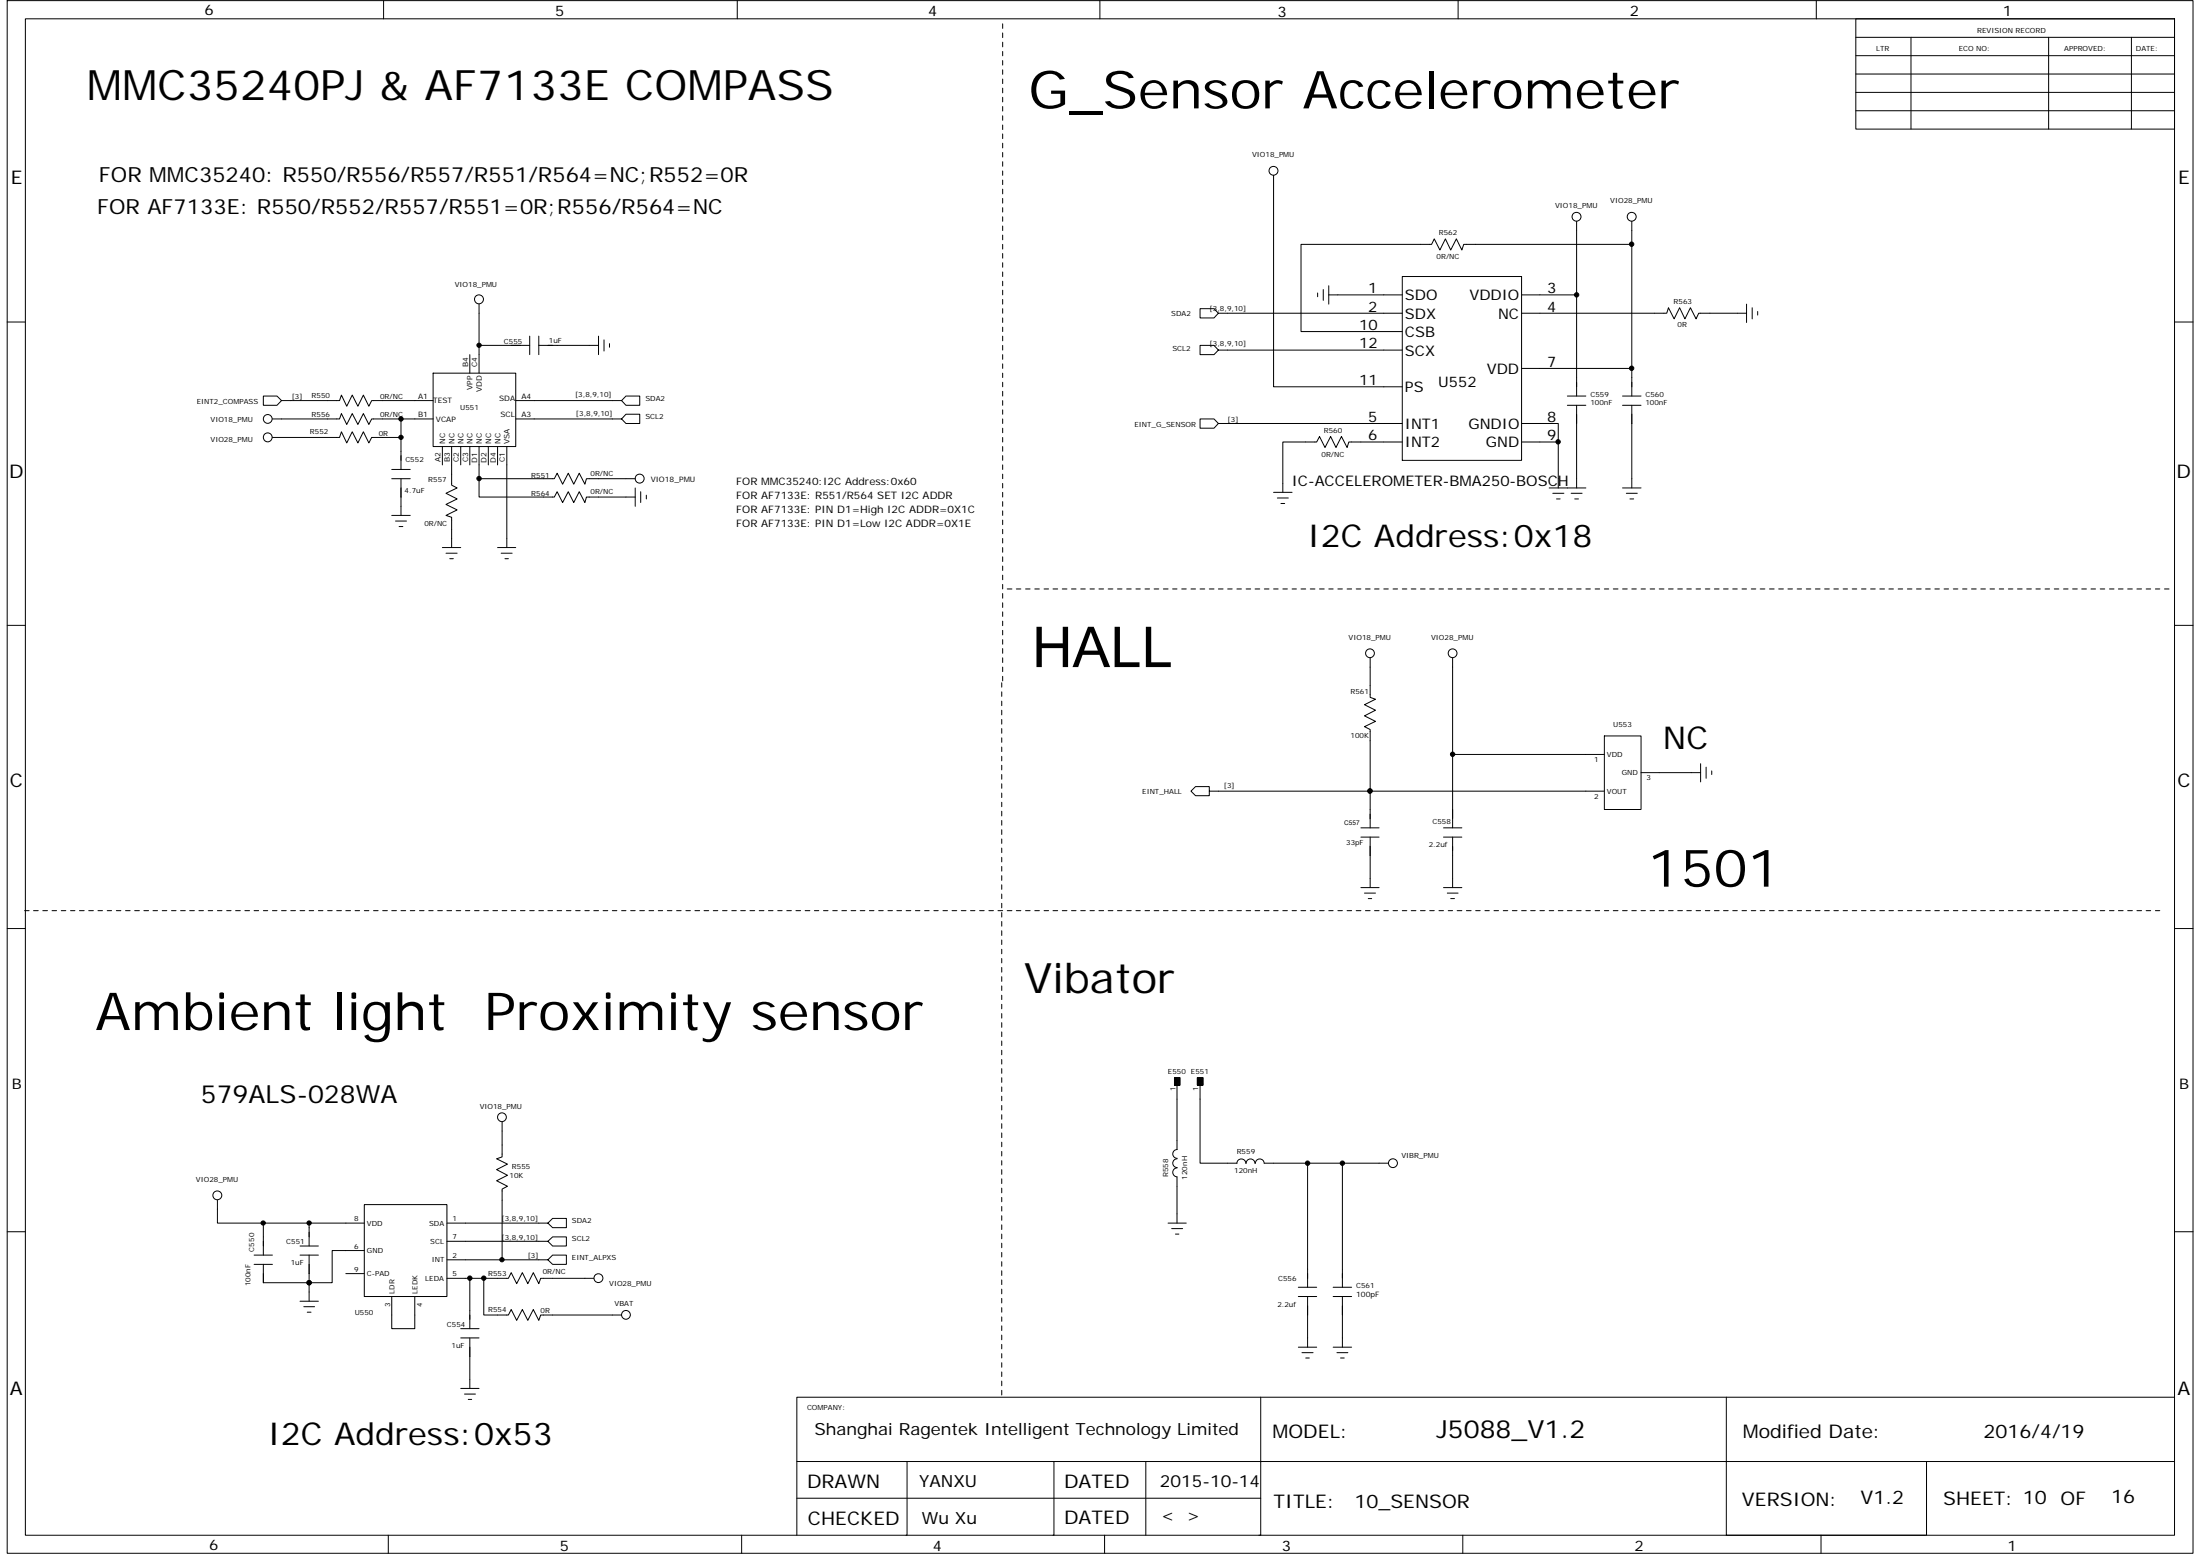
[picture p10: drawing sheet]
<svg xmlns="http://www.w3.org/2000/svg" width="297mm" height="210mm" viewBox="0 0 297 210" stroke-linecap="round" stroke-linejoin="round" font-family="sans-serif">
<g fill="none" stroke="#000" stroke-width=".14">
<path d="M1 .1h295.1v209.5h-295.1zM3.4 2.5h290.2v204.7h-290.2zM51.8 .1v2.4M99.5 .1v2.4M135.4 3.2v.6M135.4 4.4v.7M135.4 5.7v.6M135.4 6.9v.6M135.4 8.2v.6M135.4 9.4v.6M135.4 10.7v.6M135.4 11.9v.6"/>
<path d="M135.4 13.1v.7M135.4 14.4v.6M135.4 15.6v.6M135.4 16.9v.6M135.4 18.1v.6M135.4 19.3v.7M148.5 .1v2.4M196.9 .1v2.4M245.2 .1v2.4M250.6 2.5h43v14.9h-43zM250.6 12.5h43M250.6 14.9h43"/>
<path d="M250.6 10h43M250.6 7.5h43M250.6 5h43M258 5v12.4M276.6 5v12.4M287.8 5v12.4M135.4 20.6v.6M135.4 21.8v.6M135.4 23.1v.6M135.4 24.3v.6M135.4 25.5v.7M135.4 26.8v.6"/>
<path d="M135.4 28v.6M135.4 29.3v.6M135.4 30.5v.6M135.4 31.7v.7M135.4 33v.6M135.4 34.2v.6M135.4 35.5v.6M135.4 36.7v.6M135.4 38v.6M135.4 39.2v.6M172 23.7v28.5h17.3M177.9 39.5v.5"/>
<path d="M178.7 39.1v1.4M179.4 38.6v2.4M179.4 39.8h9.9M189.3 37.3h16.1v24.8h-16.1zM212.9 39.8h-7.5M212.9 29.9v23.5M220.3 29.9v3.1M1 43.5h2.4M36.8 56.5h9l.3-.7 .7 1.5 .8-1.5 .7 1.5 .8-1.5 .7 1.5 .4-.8h8.3M38 54.1l-.6-.7h-1.8v1.3h1.8l.6-.6h7.8l.3-.8 .7 1.5 .8-1.5 .7 1.5 .8-1.5 .7 1.5 .4-.7h8.3M54.1 56.5v2.5h-3.9l-.4 .8-.7-1.5-.8 1.5-.7-1.5-.8 1.5-.7-1.5-.3 .7h-9M54.1 59v4.4"/>
<path d="M58.5 50.4h11.1v9.9h-11.1zM63.4 47.9v2.5M64.7 46.6h6.8M64.7 41v9.4M71.5 45.4v2.5M72.7 46.6h8.1M72.7 45.4v2.5M80.8 45.4v2.5M81.6 45.9v1.5M82.3 46.4v.5M83.9 54.1l.6-.7h1.9v1.3h-1.9l-.6-.6h-14.3M83.9 56.5l.6-.6h1.9v1.2h-1.9l-.6-.6h-14.3"/>
<path d="M135.4 40.4v.6M135.4 41.7v.6M135.4 42.9v.6M135.4 44.2v.5M135.4 45.4v.6M135.4 46.6v.6M135.4 47.9v.6M135.4 49.1v.6M135.4 50.4v.5M135.4 51.6v.6M135.4 52.8v.6M135.4 54.1v.6"/>
<path d="M135.4 55.3v.6M135.4 56.5v.7M135.4 57.8v.6M135.4 59v.6M164.5 57.1l-.6-.6h-1.9v1.3h1.9l.6-.7h24.8M164.5 42.3l-.6-.6h-1.9v1.2h1.9l.6-.6h24.8M164.5 47.2l-.6-.6h-1.9v1.3h1.9l.6-.7h24.8M189.3 44.7h-13.6v-11.7h17.6l.4-.8 .7 1.5 .8-1.5 .7 1.5 .7-1.5 .8 1.5 .2-.7h22.7v16.7M189.3 59.6h-7.2l-.2 .8-.8-1.5-.7 1.5-.7-1.5-.8 1.5-.7-1.5-.4 .7h-4.6v6.8M205.4 57.2l5-.1v2.5h-5M210.4 59.6v6.2M211.6 53.4h2.5"/>
<path d="M211.6 54.7h2.5M212.9 54.7v11.1M219.1 53.4h2.5M219.1 54.7h2.5M220.3 49.7h-14.9M220.3 49.7v3.7M220.3 54.7v11.1M235.8 41v2.5M235.8 42.3h-6.4l-.4 .7-.8-1.5-.7 1.5-.7-1.5-.8 1.5-.7-1.5-.3 .8h-19.6M236.6 41.5v1.5M237.3 42v.5M293.6 43.5h2.5"/>
<path d="M52.9 63.4h2.5M52.9 64.6h2.5M52.9 69.6h2.5M53.4 70.3h1.5M53.9 71.1h.5M54.1 64.6v5M59.7 60.3v2.4M59.7 73.9h2.5M60.2 74.7h1.5M60.7 75.4h.5M61 60.3v5.2l.7 .3-1.5 .8 1.5 .7-1.5 .8 1.5 .7-1.5 .8 .8 .2v4.1M62.2 60.3v2.4"/>
<path d="M63.4 60.3v2.4M64.7 64.6v2.5h10.1l.4-.7 .8 1.4 .7-1.4 .8 1.4 .7-1.4 .8 1.4 .2-.7h6.6M64.7 60.3v4.3h10.1l.4-.7 .8 1.4 .7-1.4 .8 1.4 .7-1.4 .8 1.4 .2-.7h6.6M65.9 60.3v2.4M67.2 73.9h2.4M67.2 60.3v2.4M67.7 74.7h1.4M68.2 75.4h.4M68.4 60.3v13.6M85.8 65.8v2.5M86.5 66.4v1.4M87.3 66.8v.5"/>
<path d="M135.4 60.3v.6M135.4 61.5v.6M135.4 62.7v.7M135.4 64v.6M135.4 65.2v.6M135.4 66.4v.7M135.4 67.7v.6M135.4 68.9v.7M135.4 70.2v.6M135.4 71.4v.6M135.4 72.7v.6M135.4 73.9v.6"/>
<path d="M135.4 75.1v.7M135.4 76.4v.6M135.4 77.6v.6M135.4 78.9v.6M136 79.5h.6M137.2 79.5h.6M138.5 79.5h.6M139.7 79.5h.6M141 79.5h.6M142.2 79.5h.6M143.4 79.5h.7M144.7 79.5h.6"/>
<path d="M145.9 79.5h.6M147.2 79.5h.6M148.4 79.5h.6M149.6 79.5h.7M150.9 79.5h.6M152.1 79.5h.6M153.4 79.5h.6M154.6 79.5h.6M155.8 79.5h.7M157.1 79.5h.6M158.3 79.5h.6M159.6 79.5h.6"/>
<path d="M160.8 79.5h.6M162 79.5h.7M163.3 79.5h.6M164.5 79.5h.6M165.8 79.5h.6M167 79.5h.6M168.3 79.5h.6M169.5 79.5h.6M170.7 79.5h.6M172 66.4h2.5M172 79.5h.6M172.5 67.2h1.4"/>
<path d="M172.9 67.9h.6M173.2 79.5h.6M174.5 79.5h.5M175.7 79.5h.6M176.9 79.5h.6M178.2 79.5h.6M179.4 79.5h.6M180.6 79.5h.6M181.9 79.5h.6M183.1 79.5h.6M184.4 79.5h.6M185.6 79.5h.6"/>
<path d="M186.8 79.5h.6M188.1 79.5h.6M189.3 79.5h.6M190.5 79.5h.7M191.8 79.5h.6M193 79.5h.7M194.3 79.5h.6M195.5 79.5h.6M196.7 79.5h.7M198 79.5h.6M199.2 79.5h.7M200.5 79.5h.6"/>
<path d="M201.7 79.5h.6M203 79.5h.6M204.2 79.5h.6M205.4 79.5h.7M206.7 79.5h.6M207.9 79.5h.6M209.2 79.5h.6M209.2 65.8h4.9M209.7 66.6h1.5M210.2 67.3h.4M210.4 79.5h.6M211.6 79.5h.7"/>
<path d="M212.1 66.6h1.5M212.6 67.3h.5M212.9 79.5h.6M214.1 79.5h.6M215.4 79.5h.6M216.6 79.5h.6M217.8 79.5h.7M219.1 79.5h.6M219.1 65.8h2.5M219.6 66.6h1.5M220.1 67.3h.5M220.3 79.5h.6"/>
<path d="M221.6 79.5h.6M222.8 79.5h.6M224 79.5h.7M225.3 79.5h.6M226.5 79.5h.7M227.7 79.5h.7M229 79.5h.6M230.2 79.5h.7M231.5 79.5h.6M232.7 79.5h.6M234 79.5h.6M235.2 79.5h.6"/>
<path d="M236.4 79.5h.7M237.7 79.5h.6M238.9 79.5h.6M240.2 79.5h.6M241.4 79.5h.6M242.7 79.5h.5M243.9 79.5h.6M245.1 79.5h.6M246.4 79.5h.6M247.6 79.5h.6M248.9 79.5h.5M250.1 79.5h.6"/>
<path d="M251.3 79.5h.6M252.6 79.5h.6M253.8 79.5h.6M255 79.5h.6M256.3 79.5h.6M257.5 79.5h.6M258.8 79.5h.6M260 79.5h.6M261.2 79.5h.6M262.5 79.5h.6M263.7 79.5h.6M265 79.5h.6"/>
<path d="M266.2 79.5h.6M267.4 79.5h.7M268.7 79.5h.6M269.9 79.5h.6M271.2 79.5h.6M272.4 79.5h.6M273.6 79.5h.7M274.9 79.5h.6M276.1 79.5h.6M277.4 79.5h.6M278.6 79.5h.6M279.8 79.5h.7"/>
<path d="M281.1 79.5h.6M282.3 79.5h.6M283.6 79.5h.6M284.8 79.5h.6M286 79.5h.7M287.3 79.5h.6M288.5 79.5h.7M289.8 79.5h.6M291 79.5h.6M292.2 79.5h.7M1 84.4h2.4M135.3 92.1v.6"/>
<path d="M135.3 93.4v.6M135.3 94.6v.6M135.3 95.8v.7M135.3 97.1v.6M135.3 98.3v.7M135.3 99.6v.6M135.4 80.1v.6M135.4 81.3v.7M135.4 82.6v.6M135.4 83.8v.6M135.4 85.1v.6M135.4 86.3v.6"/>
<path d="M135.4 87.5v.7M135.4 88.8v.6M135.4 90v.6M135.4 91.3v.6M185 88.8v5.3l.7 .3-1.5 .7 1.5 .7-1.5 .8 1.5 .7-1.5 .8 .8 .3v13.3M196.1 88.8v22.9M216.6 99.3h5v9.9h-5zM293.6 84.4h2.5M135.3 100.8v.6M135.3 102.1v.6M135.3 103.3v.6M135.3 104.5v.7"/>
<path d="M135.3 105.8v.6M135.3 107v.6M135.3 108.3v.6M135.3 109.5v.6M135.3 110.7v.7M135.3 112v.6M135.3 113.2v.6M135.3 114.4v.7M135.3 115.7v.6M135.3 116.9v.7M135.3 118.2v.6M135.3 119.4v.6"/>
<path d="M183.7 119.8h2.5M183.7 111.7h2.5M183.7 113h2.5M185 113v6.8M194.9 119.8h2.5M194.9 111.7h2.5M194.9 113h2.5M196.1 101.8h20.5M196.1 113v6.8M216.6 106.8h-53.3v-.6h-1.9l-.6 .6 .6 .6h1.9v-.6M221.6 104.3h8M229.6 103.1v2.4"/>
<path d="M230.4 103.5v1.5M231.1 104v.5M1 125.3h2.4M3.3 122.9h.6M4.5 122.9h.7M5.8 122.9h.6M7 122.9h.6M8.3 122.9h.6M9.5 122.9h.6M10.7 122.9h.7M12 122.9h.6M13.2 122.9h.6"/>
<path d="M14.5 122.9h.6M15.7 122.9h.6M17 122.9h.6M18.2 122.9h.6M19.4 122.9h.7M20.7 122.9h.6M21.9 122.9h.6M23.2 122.9h.6M24.4 122.9h.6M25.6 122.9h.6M26.9 122.9h.6M28.1 122.9h.6"/>
<path d="M29.4 122.9h.6M30.6 122.9h.6M31.8 122.9h.6M33.1 122.9h.6M34.3 122.9h.6M35.6 122.9h.5M36.8 122.9h.6M38 122.9h.6M39.3 122.9h.6M40.5 122.9h.6M41.7 122.9h.7M43 122.9h.6"/>
<path d="M44.2 122.9h.6M45.5 122.9h.6M46.7 122.9h.6M47.9 122.9h.7M49.2 122.9h.6M50.4 122.9h.7M51.7 122.9h.6M52.9 122.9h.6M54.1 122.9h.7M55.4 122.9h.6M56.6 122.9h.7M57.9 122.9h.6"/>
<path d="M59.1 122.9h.6M60.3 122.9h.7M61.6 122.9h.6M62.8 122.9h.6M64.1 122.9h.6M65.3 122.9h.6M66.5 122.9h.7M67.8 122.9h.6M69 122.9h.6M70.3 122.9h.6M71.5 122.9h.6M72.7 122.9h.7"/>
<path d="M74 122.9h.6M75.2 122.9h.6M76.5 122.9h.6M77.7 122.9h.6M79 122.9h.6M80.2 122.9h.6M81.4 122.9h.7M82.7 122.9h.6M83.9 122.9h.6M85.2 122.9h.6M86.4 122.9h.6M87.6 122.9h.7"/>
<path d="M88.9 122.9h.6M90.1 122.9h.6M91.4 122.9h.6M92.6 122.9h.6M93.8 122.9h.7M95.1 122.9h.6M96.3 122.9h.6M97.6 122.9h.6M98.8 122.9h.6M100 122.9h.6M101.3 122.9h.6M102.5 122.9h.6"/>
<path d="M103.8 122.9h.6M105 122.9h.6M106.2 122.9h.6M107.5 122.9h.6M108.7 122.9h.6M110 122.9h.6M111.2 122.9h.6M112.4 122.9h.6M113.7 122.9h.6M114.9 122.9h.6M116.1 122.9h.7M117.4 122.9h.6"/>
<path d="M118.6 122.9h.6M119.9 122.9h.6M121.1 122.9h.6M122.3 122.9h.7M123.6 122.9h.6M124.8 122.9h.7M126.1 122.9h.6M127.3 122.9h.6M128.5 122.9h.7M129.8 122.9h.6M131 122.9h.6M132.3 122.9h.6"/>
<path d="M133.5 122.9h.6M134.7 122.9h.7M135.3 120.6v.7M135.3 121.9v.6M135.3 123.1v.7M135.3 124.4v.6M135.3 125.6v.6M135.3 126.9v.6M135.3 128.1v.6M135.3 129.3v.6M135.3 130.6v.6M135.3 131.8v.6"/>
<path d="M135.3 133.1v.6M135.3 134.3v.6M135.3 135.5v.6M135.3 136.8v.6M135.3 138v.6M135.3 139.3v.6M136 122.9h.6M137.2 122.9h.6M138.5 122.9h.6M139.7 122.9h.6M141 122.9h.6M142.2 122.9h.6"/>
<path d="M143.4 122.9h.7M144.7 122.9h.6M145.9 122.9h.6M147.2 122.9h.6M148.4 122.9h.6M149.6 122.9h.7M150.9 122.9h.6M152.1 122.9h.6M153.4 122.9h.6M154.6 122.9h.6M155.8 122.9h.7M157.1 122.9h.6"/>
<path d="M158.3 122.9h.6M159.6 122.9h.6M160.8 122.9h.6M162 122.9h.7M163.3 122.9h.6M164.5 122.9h.6M165.8 122.9h.6M167 122.9h.6M168.3 122.9h.6M169.5 122.9h.6M170.7 122.9h.6M172 122.9h.6"/>
<path d="M173.2 122.9h.6M174.5 122.9h.5M175.7 122.9h.6M176.9 122.9h.6M178.2 122.9h.6M179.4 122.9h.6M180.6 122.9h.6M181.9 122.9h.6M183.1 122.9h.6M184.2 120.5h1.5M184.4 122.9h.6M184.7 121.3h.5"/>
<path d="M185.6 122.9h.6M186.8 122.9h.6M188.1 122.9h.6M189.3 122.9h.6M190.5 122.9h.7M191.8 122.9h.6M193 122.9h.7M194.3 122.9h.6M195.4 120.5h1.5M195.5 122.9h.6M195.9 121.3h.5M196.7 122.9h.7"/>
<path d="M198 122.9h.6M199.2 122.9h.7M200.5 122.9h.6M201.7 122.9h.6M203 122.9h.6M204.2 122.9h.6M205.4 122.9h.7M206.7 122.9h.6M207.9 122.9h.6M209.2 122.9h.6M210.4 122.9h.6M211.6 122.9h.7"/>
<path d="M212.9 122.9h.6M214.1 122.9h.6M215.4 122.9h.6M216.6 122.9h.6M217.8 122.9h.7M219.1 122.9h.6M220.3 122.9h.6M221.6 122.9h.6M222.8 122.9h.6M224 122.9h.7M225.3 122.9h.6M226.5 122.9h.7"/>
<path d="M227.7 122.9h.7M229 122.9h.6M230.2 122.9h.7M231.5 122.9h.6M232.7 122.9h.6M234 122.9h.6M235.2 122.9h.6M236.4 122.9h.7M237.7 122.9h.6M238.9 122.9h.6M240.2 122.9h.6M241.4 122.9h.6"/>
<path d="M242.7 122.9h.5M243.9 122.9h.6M245.1 122.9h.6M246.4 122.9h.6M247.6 122.9h.6M248.9 122.9h.5M250.1 122.9h.6M251.3 122.9h.6M252.6 122.9h.6M253.8 122.9h.6M255 122.9h.6M256.3 122.9h.6"/>
<path d="M257.5 122.9h.6M258.8 122.9h.6M260 122.9h.6M261.2 122.9h.6M262.5 122.9h.6M263.7 122.9h.6M265 122.9h.6M266.2 122.9h.6M267.4 122.9h.7M268.7 122.9h.6M269.9 122.9h.6M271.2 122.9h.6"/>
<path d="M272.4 122.9h.6M273.6 122.9h.7M274.9 122.9h.6M276.1 122.9h.6M277.4 122.9h.6M278.6 122.9h.6M279.8 122.9h.7M281.1 122.9h.6M282.3 122.9h.6M283.6 122.9h.6M284.8 122.9h.6M286 122.9h.7"/>
<path d="M287.3 122.9h.6M288.5 122.9h.7M289.8 122.9h.6M291 122.9h.6M293.6 125.3h2.5M67.8 151.4v4.7l-.7 .3 1.4 .7-1.4 .7 1.4 .8-1.4 .7 1.4 .8-.7 .4v9.5M135.3 140.5v.6M135.3 141.7v.6M135.3 143v.6M135.3 144.2v.6M135.3 145.4v.7M135.3 146.7v.6"/>
<path d="M135.3 147.9v.6M135.3 149.2v.6M135.3 150.4v.6M135.3 151.6v.7M135.3 152.9v.6M135.3 154.1v.6M135.3 155.4v.6M135.3 156.6v.6M135.3 157.8v.7M135.3 159.1v.6M158.6 145.4h.7v1h-.7h.7v-1h-.7v1zM158.6 146.3h.7"/>
<path d="M158.6 146.2h.7M158.6 146.1h.7M158.6 145.9h.7M158.6 145.8h.7M158.6 145.7h.7M158.6 145.6h.7M158.7 145.4v1M158.8 145.4v1M158.9 145.4v9.7M158.9 158.9v6.2M158.9 157.6a.6 .6 0 0 0-.6 .6 .6 .6 0 0 0 .6 .6M158.9 156.4a.59 .59 0 0 0-.6 .6 .59 .59 0 0 0 .6 .6"/>
<path d="M158.9 155.1a.59 .59 0 0 0-.6 .6 .59 .59 0 0 0 .6 .6M159 145.4v1M159.2 145.4v1M161.7 145.4h.7v1h-.7h.7v-1h-.7v1zM161.7 146.3h.7M161.7 146.2h.7M161.7 146.1h.7M161.7 145.9h.7M161.7 145.8h.7M161.7 145.7h.7M161.7 145.6h.7M161.8 145.4v1"/>
<path d="M161.9 145.4v1M162 145.4v11.6h5M162.2 145.4v1M162.3 145.4v1M167 157a.6 .6 0 0 1 .6-.6 .6 .6 0 0 1 .6 .6M168.3 157a.59 .59 0 0 1 .5-.6 .59 .59 0 0 1 .6 .6M169.5 157a.59 .59 0 0 1 .6-.6 .59 .59 0 0 1 .6 .6M170.7 157h16.7M176.5 157v16.7M181.2 157v16.7M1 166.2h2.4M29.4 162v3.1h6.2"/>
<path d="M34.3 169.4h2.5M34.3 170.6h2.5M35.6 165.1v4.3M35.6 165.1h13.6M35.6 170.6v2.5h6.1M40.5 175.6h2.5M40.5 168.1h2.5M40.5 169.4h2.5M41 176.3h1.5M41.5 177.1h.5M41.7 173.1h.1M41.7 165.1v3"/>
<path d="M41.7 169.4v3.7M46.7 171.9h2.5M49.2 162.6h11.1v12.4h-11.1zM49.2 168.8h-4.4v4.3h-3.1v2.5M52.9 175v4.3h3.1v-4.3M60.3 170h13.7l.6 .6h1.9v-1.2h-1.9l-.6 .6M60.3 165.1h13.7l.6 .6h1.9v-1.3h-1.9l-.6 .7M60.3 167.5h13.7l.6 .6h1.9v-1.2h-1.9l-.6 .6M62.2 179.3h2.5M63.4 172.5h-3.1M65.3 172.5h3.3l.4-.8 .8 1.5 .7-1.5 .8 1.5 .7-1.5 .7 1.5 .3-.7h7.2M65.3 172.5v5h3.3l.4-.8 .8 1.5 .7-1.5 .8 1.5 .7-1.5 .7 1.5 .3-.7h10.9"/>
<path d="M65.3 172.5h-1.9v6.8M135.3 160.3v.7M135.3 161.6v.6M135.3 162.8v.6M135.3 164.1v.6M135.3 165.3v.6M135.3 166.5v.7M135.3 167.8v.6M135.3 169v.6M135.3 170.3v.6M135.3 171.5v.6M135.3 172.7v.7"/>
<path d="M135.3 174v.6M135.3 175.2v.6M135.3 176.5v.6M135.3 177.7v.6M135.3 178.9v.7M157.7 165.1h2.5M158.2 165.8h1.5M158.7 166.5h.5M175.3 173.7h2.5M175.3 175h2.5M176.5 175v6.8M180 173.7h2.5"/>
<path d="M180 175h2.5M181.2 175v6.8M293.6 166.2h2.5M62.2 180.6h2.5M62.2 187.4h2.5M62.7 188.1h1.5M63.2 188.8h.5M63.4 180.6v6.8M107.6 197.2h186M122.5 197.2v10h-.2M135.3 180.2v.6M135.3 181.4v.6"/>
<path d="M135.3 182.7v.6M135.3 183.9v.6M135.3 185.1v.7M135.3 186.4v.6M135.3 187.6v.7M142.3 197.2v10h-.1M154.7 197.2v10M170.2 188.6v18.6h-.2M175.3 181.8h2.5M175.8 182.5h1.5M176.3 183.3h.5M180 181.8h2.5"/>
<path d="M180.5 182.5h1.5M181 183.3h.5M233.1 188.6v18.6h26.9M260.1 197.2v10M293.6 188.6h-186v18.6M52.4 207.2v2.4M100.1 207.2v2.4M107.6 202.2h62.6M149.1 207.2v2.4M197.5 207.2v2.4M245.9 207.2v2.4"/>
<circle cx="171.9" cy="23.1" r=".6"/>
<circle cx="212.9" cy="29.3" r=".6"/>
<circle cx="220.3" cy="29.3" r=".6"/>
<circle cx="36.1" cy="59" r=".6"/>
<circle cx="36.1" cy="56.5" r=".59"/>
<circle cx="64.7" cy="40.4" r=".61"/>
<circle cx="86.4" cy="64.6" r=".61"/>
<circle cx="185" cy="88.2" r=".59"/>
<circle cx="196.1" cy="88.2" r=".59"/>
<circle cx="67.8" cy="150.8" r=".59"/>
<circle cx="188.1" cy="157" r=".6"/>
<circle cx="29.3" cy="161.3" r=".6"/>
<circle cx="80.8" cy="172.5" r=".6"/>
<circle cx="84.5" cy="177.4" r=".59"/>
</g>
<g fill="#000" stroke="#000" stroke-width=".14">
<circle cx="212.9" cy="39.8" r=".3"/>
<circle cx="220.3" cy="33" r=".3"/>
<circle cx="54.1" cy="56.5" r=".3"/>
<circle cx="54.1" cy="59" r=".29"/>
<circle cx="64.7" cy="46.6" r=".29"/>
<circle cx="210.4" cy="59.6" r=".3"/>
<circle cx="220.3" cy="49.7" r=".3"/>
<circle cx="64.7" cy="64.6" r=".3"/>
<circle cx="185" cy="106.7" r=".3"/>
<circle cx="196.1" cy="101.8" r=".3"/>
<circle cx="176.5" cy="157" r=".3"/>
<circle cx="181.2" cy="157" r=".3"/>
<circle cx="35.5" cy="165" r=".29"/>
<circle cx="41.7" cy="173.1" r=".3"/>
<circle cx="41.7" cy="165" r=".29"/>
<circle cx="63.4" cy="172.5" r=".3"/>
<circle cx="65.3" cy="172.5" r=".3"/>
<circle cx="67.8" cy="170" r=".29"/>
</g>
<text font-size="7.6" x="139.3" y="90">HALL</text>
<g font-size="7.1">
<text x="138.8" y="14.6">G_Sensor Accelerometer</text>
<text x="222.4" y="119.7">1501</text>
<text x="12.8" y="139">Ambient light</text>
<text x="65.4" y="139">Proximity sensor</text>
</g>
<g font-size="5.7">
<text x="11.7" y="13.5">MMC35240PJ &amp; AF7133E COMPASS</text>
<text x="138.2" y="134">Vibator</text>
</g>
<g font-size="4.2">
<text x="176.5" y="73.8">I2C Address:0x18</text>
<text x="224.5" y="101.1">NC</text>
<text x="36.1" y="195.1">I2C Address:0x53</text>
</g>
<g font-size="3.4">
<text x="27.1" y="148.8">579ALS-028WA</text>
<text x="193.9" y="194.1">J5088_V1.2</text>
</g>
<g font-size="2.8">
<text x="13.1" y="28.9">FOR AF7133E: R550/R552/R557/R551=0R;R556/R564=NC</text>
<text x="13.4" y="24.5">FOR MMC35240: R550/R556/R557/R551/R564=NC;R552=0R</text>
</g>
<g font-size="2.5">
<text x="1.5" y="24.9">E</text>
<text x="294.1" y="24.9">E</text>
<text x="1.2" y="64.5">D</text>
<text x="293.9" y="64.5">D</text>
<text x="1.3" y="106.2">C</text>
<text x="294" y="106.2">C</text>
<text x="1.3" y="188.3">A</text>
<text x="294" y="188.3">A</text>
<text x="171.8" y="194">MODEL:</text>
<text x="235.3" y="194">Modified Date:</text>
<text x="267.8" y="194">2016/4/19</text>
<text x="109" y="200.9">DRAWN</text>
<text x="143.7" y="200.9">DATED</text>
<text x="172" y="203.6">TITLE:</text>
<text x="182.9" y="203.6">10_SENSOR</text>
<text x="235.2" y="203.2">VERSION:</text>
<text x="251.2" y="202.9">V1.2</text>
<text x="262.4" y="203.1">SHEET: 10</text>
<text x="278.2" y="203.1">OF</text>
<text x="285" y="202.8">16</text>
<text x="109.1" y="205.8">CHECKED</text>
<text x="143.7" y="205.7">DATED</text>
</g>
<g font-size="2.3">
<text x="110" y="193.6">Shanghai Ragentek Intelligent Technology Limited</text>
<text x="124.1" y="200.7">YANXU</text>
<text x="156.6" y="200.7">2015-10-14</text>
<text x="124.5" y="205.7">Wu Xu</text>
<text x="156.8" y="205.3">&lt;</text>
<text x="160.2" y="205.3">&gt;</text>
</g>
<g font-size="2">
<text x="27.6" y="2.1">6</text>
<text x="75" y="2.2">5</text>
<text x="125.3" y="2.2">4</text>
<text x="172.5" y="2.3">3</text>
<text x="220.1" y="2.2">2</text>
<text x="270.4" y="2.2">1</text>
<text x="184.7" y="39.5">1</text>
<text x="189.7" y="40.5">SDO</text>
<text x="198.4" y="40.5">VDDIO</text>
<text x="208.9" y="39.5">3</text>
<text x="183.5" y="47">12</text>
<text x="183.5" y="44.5">10</text>
<text x="184.7" y="42">2</text>
<text x="189.7" y="48">SCX</text>
<text x="189.7" y="45.5">CSB</text>
<text x="189.7" y="43">SDX</text>
<text x="202.3" y="43">NC</text>
<text x="208.9" y="42">4</text>
<text x="183.5" y="51.9">11</text>
<text x="189.7" y="52.9">PS</text>
<text x="194.2" y="52.2">U552</text>
<text x="200.7" y="50.5">VDD</text>
<text x="208.9" y="49.5">7</text>
<text x="184.7" y="59.4">6</text>
<text x="184.7" y="56.9">5</text>
<text x="189.7" y="57.9">INT1</text>
<text x="198.3" y="57.9">GNDIO</text>
<text x="208.9" y="56.9">8</text>
<text x="208.9" y="59.4">9</text>
<text x="174.4" y="65.6">IC-ACCELEROMETER-BMA250-BOSCH</text>
<text x="189.7" y="60.4">INT2</text>
<text x="200.6" y="60.4">GND</text>
<text x="1.6" y="146.9">B</text>
<text x="294.2" y="146.9">B</text>
<text x="28.2" y="209.1">6</text>
<text x="75.6" y="209.3">5</text>
<text x="126" y="209.3">4</text>
<text x="173.1" y="209.4">3</text>
<text x="220.7" y="209.3">2</text>
<text x="271" y="209.3">1</text>
</g>
<g font-size="1.4">
<text x="99.4" y="65.5">FOR MMC35240:I2C Address:0x60</text>
<text x="99.4" y="67.3">FOR AF7133E: R551/R564 SET I2C ADDR</text>
<text x="99.4" y="69.2">FOR AF7133E: PIN D1=High I2C ADDR=0X1C</text>
<text x="99.4" y="71.1">FOR AF7133E: PIN D1=Low I2C ADDR=0X1E</text>
</g>
<g font-size="1">
<text x="267" y="4.4">REVISION RECORD</text>
<text x="253.3" y="6.9">LTR</text>
<text x="264.5" y="6.9">ECO NO:</text>
<text x="278.7" y="6.9">APPROVED:</text>
<text x="288.4" y="6.9">DATE:</text>
<text x="169.1" y="21.2">VIO18_PMU</text>
<text x="210" y="28">VIO18_PMU</text>
<text x="217.4" y="27.4">VIO28_PMU</text>
<text x="194" y="34.9">0R/NC</text>
<text x="194.3" y="31.7">R562</text>
<text x="61.4" y="38.7">VIO18_PMU</text>
<text x="163.3" y="41.9">[3,8,9,10]</text>
<text x="226" y="41">R563</text>
<text x="68" y="46.4">C555</text>
<text x="74.1" y="46.2">1uF</text>
<text x="158.1" y="42.7">SDA2</text>
<text x="158.3" y="47.4">SCL2</text>
<text x="163.3" y="46.7">[3,8,9,10]</text>
<text x="226.5" y="44.2">0R</text>
<text x="39.4" y="53.8">[3]</text>
<text x="42.1" y="53.7">R550</text>
<text x="51.3" y="53.8">0R/NC</text>
<text x="56.4" y="53.8">A1</text>
<text x="63.2" y="49.6" transform="rotate(-90 63.2 49.6)">B4</text>
<text x="63.8" y="52.6" transform="rotate(-90 63.8 52.6)">VPP</text>
<text x="64.4" y="49.6" transform="rotate(-90 64.4 49.6)">C4</text>
<text x="65.1" y="53" transform="rotate(-90 65.1 53)">VDD</text>
<text x="70.4" y="53.8">A4</text>
<text x="77.6" y="53.6">[3,8,9,10]</text>
<text x="214.7" y="53.6">C559</text>
<text x="222.2" y="53.6">C560</text>
<text x="26.6" y="54.6">EINT2_COMPASS</text>
<text x="28.4" y="56.9">VIO18_PMU</text>
<text x="28.4" y="59.6">VIO28_PMU</text>
<text x="41.8" y="58.5">R552</text>
<text x="42.1" y="56.3">R556</text>
<text x="51.1" y="58.8">0R</text>
<text x="51.3" y="56.3">0R/NC</text>
<text x="56.4" y="56.3">B1</text>
<text x="58.5" y="54.4">TEST</text>
<text x="58.9" y="56.9">VCAP</text>
<text x="60.1" y="59.9" transform="rotate(-90 60.1 59.9)">NC</text>
<text x="61.4" y="59.9" transform="rotate(-90 61.4 59.9)">NC</text>
<text x="62.1" y="55.3">U551</text>
<text x="62.6" y="59.9" transform="rotate(-90 62.6 59.9)">NC</text>
<text x="63.8" y="59.9" transform="rotate(-90 63.8 59.9)">NC</text>
<text x="65.1" y="59.9" transform="rotate(-90 65.1 59.9)">NC</text>
<text x="66.3" y="59.9" transform="rotate(-90 66.3 59.9)">NC</text>
<text x="67.4" y="54.1">SDA</text>
<text x="67.6" y="59.9" transform="rotate(-90 67.6 59.9)">NC</text>
<text x="67.6" y="56.3">SCL</text>
<text x="68.8" y="59.9" transform="rotate(-90 68.8 59.9)">VSA</text>
<text x="70.4" y="56.3">A3</text>
<text x="77.8" y="56.2">[3,8,9,10]</text>
<text x="87.1" y="54.1">SDA2</text>
<text x="87.1" y="56.5">SCL2</text>
<text x="153.2" y="57.7">EINT_G_SENSOR</text>
<text x="165.8" y="56.9">[3]</text>
<text x="178.7" y="58.4">R560</text>
<text x="214.7" y="54.7">100nF</text>
<text x="222.2" y="54.7">100nF</text>
<text x="54.7" y="62.4">C552</text>
<text x="57.8" y="65.1">R557</text>
<text x="59.5" y="62.4" transform="rotate(-90 59.5 62.4)">A2</text>
<text x="60.7" y="62.4" transform="rotate(-90 60.7 62.4)">B3</text>
<text x="62" y="62.4" transform="rotate(-90 62 62.4)">C2</text>
<text x="63.2" y="62.4" transform="rotate(-90 63.2 62.4)">C3</text>
<text x="64.4" y="62.4" transform="rotate(-90 64.4 62.4)">D1</text>
<text x="65.7" y="62.4" transform="rotate(-90 65.7 62.4)">D2</text>
<text x="66.9" y="62.4" transform="rotate(-90 66.9 62.4)">D4</text>
<text x="68.2" y="62.4" transform="rotate(-90 68.2 62.4)">C1</text>
<text x="71.7" y="64.5">R551</text>
<text x="79.7" y="64.2">0R/NC</text>
<text x="87.9" y="65.1">VIO18_PMU</text>
<text x="178.4" y="61.6">0R/NC</text>
<text x="54.6" y="66.5">4.7uF</text>
<text x="57.3" y="70.9">0R/NC</text>
<text x="71.7" y="67">R564</text>
<text x="79.7" y="66.7">0R/NC</text>
<text x="182.1" y="86.3">VIO18_PMU</text>
<text x="193.2" y="86.3">VIO28_PMU</text>
<text x="182.3" y="93.6">R561</text>
<text x="182.3" y="99.6">100K</text>
<text x="217.8" y="98.1">U553</text>
<text x="154.2" y="107.1">EINT_HALL</text>
<text x="165.2" y="106.4">[3]</text>
<text x="215.2" y="107.8">2</text>
<text x="215.2" y="102.8">1</text>
<text x="217" y="107.1">VOUT</text>
<text x="217" y="102.2">VDD</text>
<text x="219" y="104.6">GND</text>
<text x="222.3" y="105.3">3</text>
<text x="193.4" y="111.2">C558</text>
<text x="181.8" y="114.1">33pF</text>
<text x="192.9" y="114.3">2.2uf</text>
<text x="64.8" y="149.7">VIO18_PMU</text>
<text x="157.7" y="144.9">E550</text>
<text x="158.7" y="147.2" transform="rotate(-90 158.7 147.2)">1</text>
<text x="160.8" y="144.9">E551</text>
<text x="161.8" y="147.2" transform="rotate(-90 161.8 147.2)">1</text>
<text x="167" y="155.7">R559</text>
<text x="26.5" y="159.5">VIO28_PMU</text>
<text x="68.8" y="159">10K</text>
<text x="69.1" y="157.7">R555</text>
<text x="157.7" y="158.9" transform="rotate(-90 157.7 158.9)">R558</text>
<text x="160.3" y="159.2" transform="rotate(-90 160.3 159.2)">120nH</text>
<text x="166.6" y="158.3">120nH</text>
<text x="189.2" y="156.3">VIBR_PMU</text>
<text x="38.6" y="167.9">C551</text>
<text x="47.8" y="164.8">8</text>
<text x="49.5" y="165.4">VDD</text>
<text x="57.9" y="165.4">SDA</text>
<text x="58.1" y="167.9">SCL</text>
<text x="61.1" y="167.3">7</text>
<text x="61.1" y="164.8">1</text>
<text x="67.7" y="167.3">[3,8,9,10]</text>
<text x="67.7" y="164.8">[3,8,9,10]</text>
<text x="77.2" y="167.5">SCL2</text>
<text x="77.2" y="165.1">SDA2</text>
<text x="33.8" y="173.6" transform="rotate(-90 33.8 173.6)">100nF</text>
<text x="34.3" y="168.9" transform="rotate(-90 34.3 168.9)">C550</text>
<text x="39.3" y="170.8">1uF</text>
<text x="47.8" y="168.5">6</text>
<text x="47.8" y="171.6">9</text>
<text x="49.5" y="169.1">GND</text>
<text x="49.5" y="172.2">C-PAD</text>
<text x="57.4" y="172.9">LEDA</text>
<text x="58.3" y="170.4">INT</text>
<text x="61.1" y="169.8">2</text>
<text x="61.1" y="172.3">5</text>
<text x="65.9" y="172.1">R553</text>
<text x="71.2" y="169.8">[3]</text>
<text x="73.3" y="171.9">0R/NC</text>
<text x="77.2" y="170">EINT_ALPXS</text>
<text x="82.3" y="173.6">VIO28_PMU</text>
<text x="172.6" y="172.8">C556</text>
<text x="183.1" y="173.8">C561</text>
<text x="47.9" y="177.5">U550</text>
<text x="52.7" y="176.3" transform="rotate(-90 52.7 176.3)">3</text>
<text x="53.3" y="174.6" transform="rotate(-90 53.3 174.6)">LDR</text>
<text x="56.4" y="174.6" transform="rotate(-90 56.4 174.6)">LEDK</text>
<text x="57" y="176.3" transform="rotate(-90 57 176.3)">4</text>
<text x="60.3" y="179">C554</text>
<text x="65.9" y="177.1">R554</text>
<text x="73" y="177.2">0R</text>
<text x="83" y="176.2">VBAT</text>
<text x="172.5" y="176.3">2.2uf</text>
<text x="183.1" y="175">100pF</text>
<text x="61" y="181.9">1uF</text>
<text x="109" y="190.3">COMPANY:</text>
</g>
<text font-size=".9" x="181.5" y="111.4">C557</text>
</svg>
